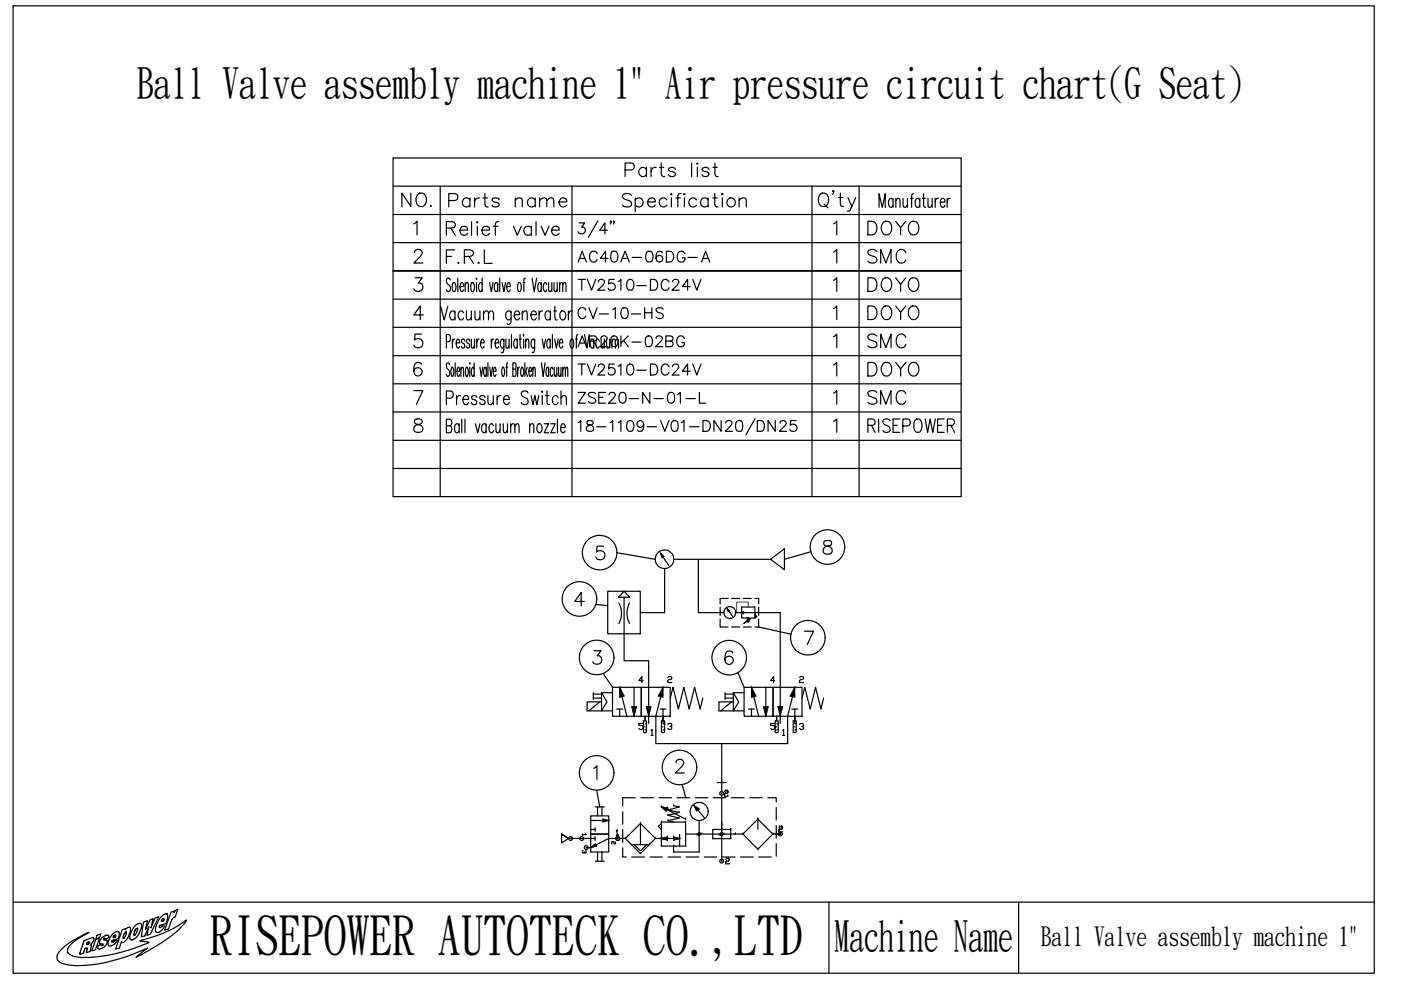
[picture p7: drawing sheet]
<svg xmlns="http://www.w3.org/2000/svg" width="297mm" height="210mm" viewBox="0 0 297 210" stroke-linecap="round" stroke-linejoin="round" font-family="sans-serif">
<path d="M2.8 1.2h288.6v205.1h-288.6z" fill="none" stroke="#000" stroke-width=".25"/>
<g fill="none" stroke="#000" stroke-width=".25">
<path d="M2.8 191.3h288.6M17.8 199.4l.6-.2a1.58 1.58 0 0 1 1.4-.3v.6l-.6 .8a.31 .31 0 0 1 .2 .3 .31 .31 0 0 1-.1 .3l-.1 .5a.52 .52 0 0 1-.6 .5 .25 .25 0 0 1-.3-.2 .25 .25 0 0 1 .1-.3 .28 .28 0 0 0-.1-.5 .28 .28 0 0 0-.4 .4l-.2 .8-.5 .1a.21 .21 0 0 1-.3 .1 .21 .21 0 0 1 .1-.4zM18.4 199.9l.2-.1a.23 .23 0 0 1 .4 0 .23 .23 0 0 1-.2 .3v.1a.24 .24 0 0 1-.4 .1 .24 .24 0 0 1 0-.4zM20.3 199.2l.8-.3-.9 2.5-.7 .2zM20.6 198.3l.8-.3-.2 .7-.9 .3zM21.4 199l.6-.5 .6-.2h.3l.2 .2a.67 .67 0 0 1-1 .5 .24 .24 0 0 0 0 .4 .24 .24 0 0 0 .4-.1 .64 .64 0 0 1 0 1.1l-.9 .7-.6 .1-.3-.1 .1-.6 .6-.2 .1 .2h.2a.21 .21 0 0 0 .2-.3 .21 .21 0 0 0-.4-.1h-.1a.52 .52 0 0 1-.3-.4 .52 .52 0 0 1 .2-.5zM22 199.1h.1M23.9 198l.9-.5h.3l.2 .3-.2 1.1-.9 .4a.33 .33 0 0 0-.4 .1 .33 .33 0 0 0 0 .4l.5-.4h.6l-.6 .8-.9 .4a.73 .73 0 0 1-.4-1.2zM24.2 198.3a.22 .22 0 0 1 .4 .1 .22 .22 0 0 1-.2 .3 .21 .21 0 0 1-.4 .1 .2 .2 0 0 1 .1-.3zM25.9 197.2l.7-.3v.2l.4-.4 .5-.1a1.53 1.53 0 0 1-.1 1.6 2.04 2.04 0 0 1-1.5 1.6l-.1-.2-.5 1.5-.8 .1zM26.5 197.7a.24 .24 0 0 1 .3 .1 .24 .24 0 0 1-.1 .3l-.3 .7a.21 .21 0 0 1-.3 .1 .21 .21 0 0 1 0-.4zM26.7 197.6h.1"/>
<path d="M28.5 196.4l.9-.6a.59 .59 0 0 1 .6 .3 .59 .59 0 0 1 0 .6l-1 1.9-.7 .6-.5 .1-.3-.4v-.6zM28.6 197.3h.1M28.8 196.9a.22 .22 0 0 1 .4-.1 .22 .22 0 0 1-.1 .4l-.4 .9a.2 .2 0 0 1-.3 .1 .2 .2 0 0 1 0-.3zM30.4 195.5l.9-.3-.5 1.9 1-2.1 .7-.2-.5 1.9 .9-2 .8-.3-1.8 3.7-.8 .2 .5-1.8-.9 1.9-.7 .2zM34.2 194.3l.9-.6 .4 .2v.7l-.2 .9a1.16 1.16 0 0 1-1.2 .6l-.2 .2a.23 .23 0 0 0-.1 .4 .23 .23 0 0 0 .4-.2l.1-.1a.29 .29 0 0 1 .5-.1 .29 .29 0 0 1-.2 .5l-.4 .6-.6 .3h-.4l-.2-.2v-.7l.2-.7zM34.4 194.9a.23 .23 0 0 1 .4 0 .23 .23 0 0 1-.2 .4 .22 .22 0 0 1-.3 .1 .22 .22 0 0 1 0-.4zM34.7 195.3h.1M35.4 193.8h.1M36.3 193.4l.7-.3-.1 .5 .2-.5 .6-.3-.7 1.7a1.3 1.3 0 0 0-.9 1.3l-.4 1.2-.8 .2zM175.8 191.3v15M216 191.3v15M13.1 201.2l2.2-1.7 3.5-1.8-2.7 1.6-1.2 1-.6 1.1v.5l.3 .4 1.5 .6 2.9 .1 3.4-.4 2.6-.5 3.4-1 3.2-1.2-.2-.2-1.7-.3 5-1.6 2.9-1.4 1.9-1.4-.7 1.2-2.6 2.4-2.9 1.9-4.4 2.5 2.4-2-4.5 1.8-4.8 1.3-3.9 .6h-3.3l-1.6-.4-.9-.6-.2-1.1z"/>
</g>
<!-- layer: 1 -->
<g fill="none" stroke="#000" stroke-width=".25">
<path d="M140 117.3l1.8 2.6M142.9 118.6h20.5M148.1 118.6v11.3h5.4M163.4 118.6l2.9-2.3v4.5zM128.8 125.4h6.9v9h-6.9zM131.2 127.9a4.6 4.6 0 0 1 0 4.3M132.3 125.4l1.2 1.2h-2.4zM132.3 126.6v13.5h5.2v1.3M133.5 127.8a4.6 4.6 0 0 0 0 4.4M140.9 120.5v9.4h-5.2M152.7 131.2v1.7h1.7M152.7 128.7v1.8"/>
<path d="M154.2 129l1.1 1.7M154.4 126.9h-1.7v1.1M155.1 126.9h1.7M155.1 132.9h1.7M156 129.9h9.4v23.5M157.3 128.7h2.7v2.3h-2.7zM157.6 126.9h1.7M157.6 132.9h1.7M157.7 129.6l-.4 .3 .4 .2M158.7 131l-.3 .1 .5 .1-.5 .1 .5 .2-.5 .1 .5 .1-.5 .1 .3 .1M159.1 131.2l-1.3 .9M160 126.9h.9v1.1"/>
<path d="M160.1 130.4l.4 .3-.4 .3zM160.9 131.2v1.7h-.9M160.9 128.7v1.8M125.8 146.9v1.4M125.8 147.2h1.7M125.8 148h1.7M127.2 148.8l-2.3 1.9M127.5 146.9v3.8h2.4M129.9 145.7h6.1v6.2h-6.1zM129.9 146.9h-2.4l1.2 1.9-1.2 1.9h-3v-1.9h3M130.8 150.3h.6v1.6M131.4 150.3h.6"/>
<path d="M131.4 145.7l1.5 6.2M134.4 145.7v6.2M136 145.7h6.1v6.2h-6.1zM136.4 152.8h.7v2.4l-.3 .2-.4-.2zM136.4 154.1h.4M136.8 151.9v.9M136.8 153.5h.3M136.8 154.7h.3M137.5 141.4v12M139.9 150.3h.7v3.1M140.2 152.8h.7v2.4l-.3 .2-.4-.2zM140.2 154.1h.4"/>
<path d="M140.6 145.7l-1.5 6.2v5.8h27.9v-5.8l1.5-6.2M140.6 153.5h.3M140.6 154.7h.3M140.6 150.3h.6M142.1 148l.6-2.3 1.1 4.6 1.2-4.6 1.1 4.6 1.2-4.6 1.1 4.6 .6-2.3M153 157.7v8.2M153.7 147.2h1.8M153.7 148h1.8M153.7 146.9v1.4M155.1 148.8l-2.3 1.9M155.5 146.9v3.8h2.3M157.8 145.7h6.1v6.2h-6.1z"/>
<path d="M157.8 146.9h-2.3l1.1 1.9-1.1 1.9h-3.1v-1.9h3.1M158.7 150.3h.6v1.6M159.3 150.3h.7M159.3 145.7l1.6 6.2M162.4 145.7v6.2M163.9 145.7h6.1v6.2h-6.1zM164.4 152.8h.6v2.4l-.3 .2-.3-.2zM164.4 154.1h.3M164.7 153.5h.3M164.7 154.7h.3M164.7 151.9v.9M167.9 150.3h.6v3.1"/>
<path d="M168.2 152.8h.6v2.4l-.3 .2-.3-.2zM168.2 154.1h.3M168.5 150.3h.6M168.5 153.5h.3M168.5 154.7h.3M170 148l.6-2.3 1.2 4.6 1.1-4.6 1.2 4.6 .5-2.3M119.1 176.8v1.9l1.4-.9-1.4-1 1.4 1h.5M120.6 177.8h2.7M125.3 176.8h3.8v3.9h-3.8zM125.3 173h3.8v3.8h-3.8zM125.3 174h3.8M126.2 171.1h1.9"/>
<path d="M126.7 171.1v1.9M127.6 171.1v1.9M129.1 177.8l-3.8 1.9M130.8 176.1h.1M130.8 176.1l-.1 .2M130.8 176.1v1.1M132 179.8v1.9h.8M132 172.1v2.7M132 175.9v2.7M133.8 179.1h3.9M134.4 179.1l1.4 1.3 1.3-1.3M134.7 169.1h-2.7v1.8"/>
<path d="M135.8 174.6h.1M135.8 179.1h.1M135.8 174.6l-3.2 3.2 3.2 3.2M135.8 174.6v4.5M135.8 174.6l3.2 3.2M135.9 169.1h2.6M137.7 179.1h.1M139 177.8h1.3M139 177.8h.1M139 177.8l-3.2 3.2M139.6 175.2h.1M139.6 175.2l.6 .7"/>
<path d="M139.7 169.1h2.7M140.2 174.6h.1M140.2 171.1h.1M140.2 179.4h.1M140.2 177.8h.1M140.2 174.3h.1M140.2 177.8h3.9M140.2 174.6l-.6 .6M140.2 174.3h5.2M140.2 171.1l5.2 2.6M140.2 171.1l1.1 .8M140.2 171.1l1.3 .2"/>
<path d="M140.2 179.4h5.2M140.2 177.8l1.3 .3M140.2 174.3v5.1M141.3 171.9h.1M141.5 177.5h.1M141.5 178.1h.1M141.5 177.5l-1.3 .3M141.5 177.5v.6M141.5 171.3h.1M141.5 171.3l-.2 .6M141.6 172.9h.1M141.6 174h.1"/>
<path d="M141.6 172.9l2.4 .6M141.6 174l1.2 .3M141.7 171.7h.1M141.7 171.7l2.3 .6M142.8 170.8h.1M142.8 179.4h.1M142.8 178.1h.1M142.8 177.5h.1M142.8 179.4v1.3h5.4M142.8 170.8l1.2 .3M142.8 177.5v.6M142.8 177.5l1.3 .3"/>
<path d="M143.5 169.1h2.7M144 172.3h.1M144 171.1h.1M144 173.5h.1M144 172.3l-2.4 .6M144 171.1l-2.3 .6M144 173.5l-2.4 .5M144.1 177.8h.1M144.1 177.1h.1M144.1 177.8l-1.3 .3M144.1 177.1v2.3M145.4 174.3h.1"/>
<path d="M145.4 173.7h.1M145.4 176.8h10.5M145.4 179.4h.1M145.4 174.3v5.1M147.2 170.8h.1M147.2 170.8l1 .7M147.2 170.8l.5 1.1M147.3 170.9l2 2.4M147.4 169.1h2.7M147.7 171.9h.1M148.2 171.5h.1M148.2 171.5l-.5 .4"/>
<path d="M148.2 176.8h.1M148.2 176.8v3.9M148.2 174v2.8M151.1 177.8h.1M151.1 177.8h3.8M151.2 169.1h2.7M153 174.8v7.8M153 174.3v.5M153 168.2h.1M153 168.2v8M153.6 168.4h.1M153.6 168.8h.1"/>
<path d="M153.6 168.4v.4M153.6 168.8h.7M153.8 167.7h.1M153.8 168.2h.1M153.8 167.7l-.2 .2M153.8 167.7h.4M153.8 168.2h.4M153.8 168.2l-.2 .2M154.2 167.7h.1M154.2 168.2h.1M154.2 167.7l.1 .2M154.3 167.9h.1"/>
<path d="M154.3 168h.1M154.3 168.8h.1M154.3 167.9v.1M154.3 168l-.1 .2M154.9 175.9h.1M154.9 177.8h.1M154.9 175.9h-3.8v1.9M154.9 175.9v1.9M155.1 169.1h2.7M155.9 176.8h.1M155.9 176.8h1.6M157.5 176.8h.1"/>
<path d="M157.5 176.8l3.2 3.3M158.9 169.1h2.7M160.7 173.7h.1M160.7 173.7l3.2 3.1M160.7 173.7v2.2M160.7 173.7l-3.2 3.1M162.6 176.8h.1M162.8 169.1h1.8v.9M163.9 176.8h.1M163.9 176.8l-3.2 3.3M163.9 176.8h1.6M164.6 171.2v2.7"/>
<path d="M164.6 175.1v2.6M164.6 178.9v2.6M165.2 176h.1M165.2 176.4h.1M165.2 176.4h.7M165.2 176v.4M165.3 175.3h.1M165.3 175.8h.1M165.3 175.3l-.1 .1M165.3 175.3h.4M165.3 175.8h.4M165.3 175.8l-.1 .2"/>
<path d="M165.5 176.8h.1M165.7 175.3h.1M165.7 175.8h.1M165.7 175.3l.2 .1M165.9 175.4h.1M165.9 175.6h.1M165.9 175.4v.2M165.9 175.6l-.2 .2M126.2 182.6h1.9M126.7 180.7v1.9M127.6 180.7v1.9M133.9 181.7h2.7"/>
<path d="M135.8 181h.1M137.8 181.7h2.6M141.6 181.7h2.7M145.5 181.7h2.7M149.3 181.7h2.7M153 182.6h.1M153.1 181.7h2.8M153.9 182.8h.1M153.9 183.1h.1M153.9 182.8v.3M153.9 183.1h.7M154 182h.1"/>
<path d="M154 182.6h.1M154 182l-.1 .2M154 182h.4M154 182.6h.4M154 182.6l-.1 .2M154.4 182h.1M154.4 182.6h.1M154.4 182l.2 .2M154.6 182.2h.1M154.6 182.4h.1M154.6 183.1h.1M154.6 182.2v.2"/>
<path d="M154.6 182.4l-.2 .2M157 181.7h2.7M160.7 180.1h.1M160.9 181.7h2.6"/>
<circle cx="140.9" cy="118.6" r="1.98"/>
<circle cx="154.7" cy="129.9" r="1.26"/>
<circle cx="148.2" cy="172.1" r="1.91"/>
<circle cx="148.2" cy="176.8" r=".25"/>
<circle cx="153" cy="176.8" r=".25"/>
</g>
<!-- layer: CONNECTIONS -->
<g fill="none" stroke="#000" stroke-width=".25">
<circle cx="121" cy="177.8" r=".39"/>
<circle cx="153" cy="168.2" r=".39"/>
<circle cx="165.5" cy="176.8" r=".39"/>
<circle cx="153" cy="182.6" r=".41"/>
</g>
<!-- layer: 1 -->
<g fill="#000" stroke="#000" stroke-width=".21">
<path d="M140 117.3l.8 .7-.4 .3zM154.2 129l.5 .5-.3 .2zM157.8 132.1l.3-.3 .1 .1zM131.4 145.7l1 1.9-1 .2zM133.9 149.8h1l-.5 2.1zM137 149.8h1l-.5 2.1zM140.6 145.7v2.1l-1-.2zM159.3 145.7l1 1.9-1 .2zM161.9 149.8h1l-.5 2.1zM164.9 149.8h1l-.5 2.1zM168.5 145.7v2.1l-1-.2zM127.8 173.6l1.3 .4-1.3 .3z"/>
<path d="M140.2 171.1l1.3 .2-.2 .6zM140.2 177.8l1.3-.3v.6zM142.8 177.5l1.3 .3-1.3 .3zM147.2 170.8l1 .7-.5 .4zM148 176.8h.5l-.4 .2zM148.1 176.7h.3l-.4 .1zM148.1 176.7h.3zM148 176.8l.4-.1 .1 .1zM152.8 176.8h.5l-.5 .2zM152.8 177h.4zM152.8 176.8l.4-.1 .1 .1zM152.8 177l.5-.2-.1 .2z"/>
<path d="M148.1 177h.3zM148.1 177l.4-.2-.1 .2z"/>
<path d="M152.8 176.7v.1l.4-.1zM152.8 176.7h.4z"/>
</g>
<g fill="none" stroke="#000" stroke-width=".25">
<path d="M130.8 117.2l8.1 1.4M171.9 117l-5.6 1.6M126.4 128.2l2.4 .2M160.9 132.9l6.8 1.6M127.9 142.8l2 2.9M156.4 142.6l1.4 3.1M126.5 167.6l.7 3.5M144.6 166.4l.8 2.7"/>
<circle cx="127.1" cy="117.2" r="3.7"/>
<circle cx="175.4" cy="116" r="3.7"/>
<circle cx="122.9" cy="127" r="3.7"/>
<circle cx="126.5" cy="139.4" r="3.7"/>
<circle cx="154.6" cy="139.4" r="3.7"/>
<circle cx="171.3" cy="135.2" r="3.7"/>
<circle cx="126.5" cy="163.9" r="3.7"/>
<circle cx="144.1" cy="162.7" r="3.7"/>
</g>
<g fill="none" stroke="#000" stroke-width=".25">
<path d="M83.3 33.5h120.5v71.8h-120.5zM83.3 39.5h120.5M93.3 39.5v65.8M121.3 39.5v65.8M132.5 36h1.3a.74 .74 0 0 0 .7-.7 .74 .74 0 0 0-.7-.7h-1.3v2.8M137.1 35.9a.92 .92 0 0 0-1.4-.1 .92 .92 0 0 0 0 1.3 .92 .92 0 0 0 1.4-.1M137.1 35.5v1.9M138 35.5v1.9M139.1 35.5a.94 .94 0 0 0-1.1 .8M139.8 35.5h.9M140.2 34.6v2.3l.2 .4 .5 .1M143.2 35.9a.83 .83 0 0 0-.7-.4 .83 .83 0 0 0-.8 .4l.4 .4 1 .3 .1 .4a.83 .83 0 0 1-.7 .5 .83 .83 0 0 1-.8-.5"/>
<path d="M146.6 34.6v2.8M147.9 34.6l.1 .1-.1 .1-.2-.1zM147.9 35.5v1.9M150.3 35.9a.83 .83 0 0 0-.7-.4 .83 .83 0 0 0-.8 .4l.5 .4 .9 .3 .1 .4a.83 .83 0 0 1-.7 .5 .83 .83 0 0 1-.8-.5M151.2 35.5h.9M151.6 34.6v2.3l.1 .4 .6 .1M172.2 39.5v65.8M182.1 39.5v65.8M83.3 51.4h120.5M83.3 45.5h120.5M87.7 47.5l.7-.6v2.9M87.9 53.6l.1-.4 .4-.3a.95 .95 0 0 1 1.1 .5v.3l-.4 .7-1.4 1.4h1.9"/>
<path d="M88 58.9h1.5l-.8 1.1a.92 .92 0 0 1 1 1 .92 .92 0 0 1-1.3 .8l-.4-.2-.3-.4M94.6 48.4l1.7-.2a.7 .7 0 0 0 0-1.1l-1.7-.1v2.9M95.5 59.4l-.3-.4h-.3a.96 .96 0 0 0 .5 1.6v.2a.82 .82 0 0 1-.2 1h-.3l-.3-.4M95.6 48.4l.9 1.5M97.1 59v2.8M97.5 48.8h1.6a.83 .83 0 0 0-.9-.9 .83 .83 0 0 0-.7 1.1 .86 .86 0 0 0 .7 .9 .86 .86 0 0 0 .9-.4M98.6 59.9v1.9M100 47v2.9M101 59.9v1.9M101.2 48v1.9M102.2 48.8h1.6a.83 .83 0 0 0-1-.9 .83 .83 0 0 0-.6 1.1 .86 .86 0 0 0 .6 .9 .86 .86 0 0 0 1-.4M102.2 59v2.8"/>
<path d="M103.8 59.9l.4 1.9 .3-1.9M104.6 48h1M105.5 59.9v1.9M105.7 47l-.5 .1-.2 .5v2.3M105.9 59v2.8M106.5 59.9l.3 1.9 .4-1.9M108.9 48l.8 1.9 .8-1.9M110.9 59.9h.4M111.4 59l-.3 .1v2.7M112.7 48.4a.9 .9 0 0 0-1.3-.2 .9 .9 0 0 0 0 1.4 .9 .9 0 0 0 1.3-.1M112.7 48v1.9M112.8 59l.5 2.8 .5-2.8"/>
<path d="M113.7 47v2.9M114.8 48l.8 1.9 .8-1.9M114.8 59.9v1.9M116.3 59.9l.1 1.8 .3 .1 .3-.5M117 48.8h1.6a.83 .83 0 0 0-1-.9 .83 .83 0 0 0-.6 1.1 .86 .86 0 0 0 .6 .9 .86 .86 0 0 0 1-.4M117 59.9v1.9M117.5 59.9v1.8l.3 .1 .3-.5M118.1 59.9v1.9M118.6 59.9v1.9M122.8 47.3h1.2l-.7 .8a.77 .77 0 0 1 .7 1.1 .77 .77 0 0 1-1.2 .3l-.2-.4M126.7 46.8l-2 3.5M128.8 48.8h-1.6l1.1-1.5v2.3"/>
<path d="M129.6 47h-.2l.1-.2 .1 .2-.2 .5M130.2 47h-.2l.1-.2 .1 .2-.2 .5M133.9 41.4a1.31 1.31 0 0 0-1.9 0 .75 .75 0 0 0 .5 .9l.8 .2a.69 .69 0 0 1 .6 .5 .69 .69 0 0 1-.3 .7 1.35 1.35 0 0 1-1.6-.2M134.7 42.4a.92 .92 0 0 1 1.3-.1 .92 .92 0 0 1 0 1.3 .92 .92 0 0 1-1.3-.1M134.7 42v2.8M137.3 42.8h1.6a.84 .84 0 0 0-.9-.9 .84 .84 0 0 0-.7 1.2 .87 .87 0 0 0 .7 .8 .87 .87 0 0 0 .9-.4M141.4 42.4a.92 .92 0 0 0-1.3-.1 .92 .92 0 0 0 0 1.3 .92 .92 0 0 0 1.3-.1M142.2 41.2l.2-.2 .1 .2-.1 .1zM142.4 42v1.9M143.3 42h1M144.4 41l-.5 .2-.2 .3v2.4M145 41.2l.1-.2 .1 .2-.1 .1z"/>
<path d="M145.1 42v1.9M147.7 42.4a.92 .92 0 0 0-1.4-.1 .92 .92 0 0 0 0 1.3 .92 .92 0 0 0 1.4-.1M150.1 42.4a.9 .9 0 0 0-1.3-.1 .9 .9 0 0 0 0 1.3 .9 .9 0 0 0 1.3-.1M150.1 42v1.9M151.1 42h1M151.5 41v2.3l.2 .4 .5 .2M153 41.2l.1-.2 .2 .2-.2 .1zM153.1 42v1.9M156.7 42.5l.7-.5 .7 .1 .1 1.8M156.7 42v1.9M173.8 41.3a1.06 1.06 0 0 1 1.2-.3 1.06 1.06 0 0 1 .7 1 1.28 1.28 0 0 1-1.4 1.8 1.66 1.66 0 0 1-.5-2.5zM174.7 43.3l.8 .8"/>
<path d="M176.7 47.5l.7-.6v2.9M176.7 53.4l.7-.5v2.9M176.7 59.5l.7-.6v2.9M176.8 40.5l-.2 .2-.1-.2 .1-.1 .2 .1-.3 .7M177.7 41.9h1M178.2 41v2.3l.1 .4 .5 .1M179.8 41.9l.8 1.9 .8-1.9M180.6 43.8l-.5 1h-.5M186.4 44v-2.9l.7 2.9 .6-2.9v2.9M189.3 42.4l-.3-.3h-.2a1.36 1.36 0 0 0 0 1.9h.2l.3-.5M189.3 42.1v1.9M189.9 42.6l.4-.5 .4 .1 .1 1.8"/>
<path d="M189.9 42.1v1.9M191.5 42.1v1.7l.5 .2 .4-.6M192.4 42.1v1.9M193 42.1h.6M193.7 41.1l-.3 .1-.1 .4v2.4M195 42.4l-.3-.3h-.3a1.36 1.36 0 0 0 0 1.9h.3l.3-.5M195 42.1v1.9M195.6 42.1h.6M195.8 41.1v2.3l.1 .4 .3 .2M196.8 42.1v1.7l.4 .2 .4-.6M197.6 42.1v1.9M198.3 42.1v1.9"/>
<path d="M199 42.1l-.5 .1-.2 .7M199.4 42.9h.9l-.1-.7-.4-.1a1.36 1.36 0 0 0 0 1.9h.2l.3-.5M200.8 42.1v1.9M201.5 42.1l-.4 .1-.3 .7M203.8 57.4h-120.5h120.5M83.3 75.4h120.5M83.3 69.4h120.5M83.3 63.4h120.5M89.4 70.8h-1.4l-.1 1.3a1.01 1.01 0 0 1 1.5 0 1.01 1.01 0 0 1-.2 1.5 1.01 1.01 0 0 1-1.5-.4M89.4 77.2a.86 .86 0 0 0-1.3-.2 2.34 2.34 0 0 0 0 2.6 .89 .89 0 0 0 1.3-.4 .89 .89 0 0 0-.5-1.2 .89 .89 0 0 0-1.2 .8M89.8 66.8h-2.1l1.4-1.9v2.8M93.4 65l.8 2.8 .7-2.8"/>
<path d="M94.6 72.4h.6a1.07 1.07 0 0 0 0-1.5h-.6v2.9M95.3 77.3l-.2-.4h-.2a1.12 1.12 0 0 0 .3 1.6l.1 .2a.76 .76 0 0 1-.4 1.1l-.3-.4M95.8 77.9l.3 .1 .1 .7v.7l-.2 .4a1.61 1.61 0 0 1-.2-1.9zM95.9 71.9v1.9M96 60l.4-.1 .3 .9-.3 1h-.2l-.3-.4zM96.4 71.9l-.3 .1-.2 .7M96.5 66.3l-.4-.4a.97 .97 0 0 0-.8 1 .97 .97 0 0 0 .8 .9l.4-.4M96.5 65.9v1.9M96.5 76.9v2.9M96.7 72.7h.8l-.3-.8a1.14 1.14 0 0 0 0 1.9l.3-.4M96.9 78.7h.6l-.2-.8-.4 .4v1.1l.2 .4 .4-.4M97.5 60.8h.8l-.3-.9-.3 .1-.2 1 .3 .8h.2l.3-.4"/>
<path d="M97.7 78.4l.4-.5 .2 .5v1.4M97.7 77.9v1.9M98.3 66.3l-.4-.4a.97 .97 0 0 0-.8 1 .97 .97 0 0 0 .8 .9l.4-.4M98.5 72.3l-.2-.4-.4 .1-.1 .3 .1 .3 .6 .4v.7l-.4 .1-.3-.4M98.6 60.5l.4-.6 .3 .1v1.8M98.9 65.9l.1 1.8 .5 .1 .4-.5M98.9 77.9h.1l.3 .8-.3 1.1-.2-.2-.1-.6zM99.6 72.3l-.1-.3-.2-.1-.3 .1-.1 .3 .1 .4 .5 .3v.7l-.4 .1-.2-.4M99.6 76.9v.3zM99.6 77.9v1.9M99.9 71.9l.1 1.8 .3 .1 .3-.5M99.9 65.9v1.9"/>
<path d="M100 60l.3-.1 .3 .9-.3 1h-.2l-.2-.4zM100.5 78.3l-.2-.4a1.42 1.42 0 0 0 0 1.9l.2-.4M100.5 76.9v2.9M100.6 71.9v1.9M100.7 65.9l.1 1.8 .5 .1 .5-.5M101.1 71.9v1.9M101.6 71.9l-.3 .1-.2 .7M101.8 77.9l.3 1.9 .2-1.9M101.8 65.9v1.9M101.9 72.7h.7l-.2-.8a1.14 1.14 0 0 0 0 1.9l.2-.4M102.2 60.3l-.2-.4h-.2l-.3 .9 .3 1h.2l.2-.4M102.5 66.5l.5-.6 .5 .2 .1 1.7"/>
<path d="M102.5 65.9v1.9M103.1 78.3l-.2-.4a1.42 1.42 0 0 0 0 1.9l.2-.4M103.1 77.9v1.9M103.4 76.9v2.9M103.6 66.5l.4-.6 .5 .2 .1 1.7M103.8 77.9l.3 1.9 .3-1.9M104.2 71.9v1.9M104.6 78.7h.6l-.2-.8-.4 .4v1.1l.2 .4 .4-.4M104.7 71.9l-.3 .1-.2 .7M105 72.7h.7l-.2-.8-.4 .1-.1 1 .3 .8h.2l.2-.4M105.5 60.3l-.1-.3-.3-.1-.3 .9v.6l.3 .4h.2l.2-.4M106.6 77.9a1.42 1.42 0 0 1 0 1.9l-.2-.8v-.7z"/>
<path d="M106.8 71.9v2.2l-.2 .7-.3-.2M106.8 72.3l-.2-.4a1.14 1.14 0 0 0 0 1.9l.2-.4M107.3 71.9v1.8l.3 .1 .3-.5M107.3 77.9h.3M107.4 60.8h.8l-.1-.8-.3-.1a1.26 1.26 0 0 0 .1 1.9l.3-.4M107.6 76.9l-.1 .2-.1 .4v2.3M107.9 71.9v1.9M108.4 65.9l-.1 2.6-.3 .3-.5-.2M108.4 66.3l-.4-.4h-.3a1.19 1.19 0 0 0 0 1.9h.3l.4-.4M108.4 70.9v2.9M108.7 78.3l.6-.1 .1-.7-.2-.6h-.5v2.9h.5l.2-.3v-.7l-.2-.5M109 66.7h1.2a.57 .57 0 0 0-.3-.7 .57 .57 0 0 0-.8 .3 .98 .98 0 0 0 .7 1.5l.4-.4"/>
<path d="M109.7 72.3l-.3-.4h-.2l-.3 .8 .3 1.1h.2l.3-.4M109.7 71.9v1.9M109.8 77.9v1.9M109.9 60l.3-.1 .3 .4v1.1l-.3 .4-.3-.1-.2-.7zM110.1 71.9h.4M110.1 77.9l-.3 .4v.4M110.3 70.9v2.4v.4l.3 .1M110.6 77.9a1.42 1.42 0 0 1 0 1.9l-.2-.8v-.7zM110.7 66.5l.5-.6 .5 .2 .1 1.7M110.7 65.9v1.9M111 70.9v.3zM111 71.9v1.9"/>
<path d="M111.3 76.9v2.9M111.4 72.4l.3-.5 .3 .1 .1 1.8M111.4 71.9v1.9M111.5 78.7l.3 1.1M111.8 77.9l-.5 1.4M112.1 78.7h.6l-.2-.8-.2 .1-.2 .7 .2 1.1h.2l.2-.4M112.6 66.7h1.1v-.2a.59 .59 0 0 0-.6-.6 1.14 1.14 0 0 0 0 1.9h.3l.3-.4M113 78.4l.1-.4 .3-.1 .1 1.9M113 77.9v1.9M113.4 71.9v2.2l-.3 .7-.3-.2M113.4 72.3l-.3-.4a1.14 1.14 0 0 0 0 1.9l.3-.4M114.3 65.9v1.9"/>
<path d="M114.8 60.3l-.2-.3-.3-.1-.3 .9 .1 .6 .2 .4h.2l.3-.4M114.8 76.9l.4 2.9 .4-2.9M115 71.9l.3 1.9 .4-1.9M115 65.9l-.4 .2-.3 .6M115.9 60.3l-.1-.3-.3-.1a1.26 1.26 0 0 0 .2 1.9l.2-.4M116.3 78.3l-.2-.4h-.1l-.2 .8 .2 1.1h.1l.2-.4M116.3 77.9v1.9M116.7 72.3l-.3-.4h-.2l-.3 .8 .1 .7 .2 .4h.2l.3-.4M116.7 71.9v1.9M116.7 66.3l-.4-.4h-.3a1.19 1.19 0 0 0 0 1.9h.3l.4-.4M116.7 65.9v1.9M117.1 70.9v2.9"/>
<path d="M117.2 78.3l-.3-.4-.2 .8v.7l.2 .4 .3-.4M117.4 65.9h.6M117.5 77.9v1.4l.2 .5 .4-.5M117.6 71.9l.4 1.9 .3-1.9M117.6 65v2.3l.2 .4 .3 .1M118.1 77.9v1.9M118.4 77.9l.2 1.9h.1l.2-.5M118.6 72.7h.7l-.2-.8a1.14 1.14 0 0 0 0 1.9l.2-.4M118.6 60.5l.2-.5 .4-.1 .1 .6v1.3M118.9 77.9v1.9M119 66.1l.2-.2a.96 .96 0 0 1 .8 1 .96 .96 0 0 1-.8 .9 1.23 1.23 0 0 1-.2-1.7zM119.3 60.5l.2-.5 .3-.1 .2 .6v1.3"/>
<path d="M119.3 78.4l.4-.5 .2 .5v1.4M119.3 77.9v1.9M176.7 65.4l.7-.5v2.8M176.7 71.4l.7-.6v2.9M176.7 77.4l.7-.6v2.9M83.3 99.3h120.5M83.3 93.4h120.5M83.3 87.3h120.5M83.3 81.4h120.5M87.7 82.8h1.9l-1.3 2.9M88 89a.56 .56 0 0 0 .3 .9 1.23 1.23 0 0 1 1.3 1.2l-.1 .3a1.14 1.14 0 0 1-1.8-.3 .87 .87 0 0 1 .8-1l.6-.2a.53 .53 0 0 0 .4-.4 .53 .53 0 0 0-.1-.5l-.4-.2zM94.6 84.4h1a.81 .81 0 0 0 .5-.7 .81 .81 0 0 0-.5-.8h-1v2.9"/>
<path d="M94.6 90.3h.8a.78 .78 0 0 0 .4-.7 .78 .78 0 0 0-.4-.7h-.8v2.9h.8a.84 .84 0 0 0 0-1.5M96.8 83.9v1.9M97.4 90.3l-.4-.5h-.2a1.36 1.36 0 0 0 0 2h.2l.4-.4M97.4 89.8v2M97.6 83.9l-.5 .1-.3 .7M97.9 88.9v2.9M98.1 84.7h1.2a.59 .59 0 0 0-.3-.8 .59 .59 0 0 0-.8 .4 .98 .98 0 0 0 .8 1.5l.3-.4M98.6 88.9v2.9M100.8 89.8l.5 2 .5-2M101.1 84.3a.63 .63 0 0 0-1-.3v.6l.7 .2a.52 .52 0 0 1 .2 .7 .52 .52 0 0 1-.6 .3l-.3-.1-.1-.3M102.9 84.3a.55 .55 0 0 0-.7-.4 .55 .55 0 0 0-.4 .7 1.19 1.19 0 0 1 1.1 .6v.2a.59 .59 0 0 1-.6 .4 .59 .59 0 0 1-.6-.4M103.1 90.3l-.2-.3-.4-.2a1.27 1.27 0 0 0 0 2h.3l.3-.4"/>
<path d="M103.1 89.8v2M103.4 83.9l.2 1.8 .5 .1 .5-.6M104.6 83.9v1.9M104.6 90.3l-.3-.5h-.2a1.27 1.27 0 0 0 0 2h.2l.3-.4M105.1 89.8l.1 1.8 .4 .2 .4-.6M105.4 83.9v1.9M106 89.8v2M106.2 83.9a.77 .77 0 0 0-.8 .8M106.7 89.8l.1 1.8 .4 .2 .4-.6M106.8 84.7h1.2v-.3a.59 .59 0 0 0-.5-.5 .59 .59 0 0 0-.7 .4 .98 .98 0 0 0 .8 1.5l.4-.4M107.6 89.8v2M108.3 90.4l.4-.6 .4 .2 .1 1.8"/>
<path d="M108.3 89.8v2M109.2 90.4l.4-.6 .4 .2 .1 1.8M112 83.3a.71 .71 0 0 0-1-.4 .71 .71 0 0 0-.4 1l1 .5a.76 .76 0 0 1 .1 1.3 .76 .76 0 0 1-1.2-.3M112.3 90.4l.4-.6 .4 .2 .1 1.8M112.3 89.8v2M112.6 83.9l.4 1.9 .4-1.9 .4 1.9 .4-1.9M114.1 90l.4-.2a1.27 1.27 0 0 1 0 2h-.3a1.32 1.32 0 0 1-.1-1.8zM115 82.9v.3l-.2-.2zM115 83.9v1.9M115.4 89.8h.9l-.9 2h.9M115.7 83.9h.7M116 82.9v2.3l.1 .5 .4 .1"/>
<path d="M116.8 89.8h.9l-.9 2h.9M118.2 88.9v2.9M118.3 84.3a.61 .61 0 0 0-.5-.4 .61 .61 0 0 0-.6 .4 .98 .98 0 0 0 .7 1.5l.4-.4M118.9 90.6h.9v-.2a.52 .52 0 0 0-.6-.6l-.1 .2a1.39 1.39 0 0 0 .1 1.8h.3l.3-.4M118.9 84.4l.6-.5 .5 .1 .1 1.8M118.9 82.9v2.9M122.6 89.6l.5-.4v2.3M124.5 89.3a.5 .5 0 0 0 .2 .8 .85 .85 0 0 1 .9 .2 .85 .85 0 0 1 .2 .9 .83 .83 0 0 1-.9 .2 .83 .83 0 0 1-.6-.7 1.09 1.09 0 0 1 1.1-.6 .45 .45 0 0 0 .2-.8l-.3-.1zM126.5 90.5h2M129.4 89.6l.5-.4v2.3M131.1 89.6l.5-.4v2.3M133.2 89.3a.7 .7 0 0 1 1.1 .3 1.85 1.85 0 0 1-.2 1.8 .8 .8 0 0 1-1.1-.4 1.92 1.92 0 0 1 .2-1.7z"/>
<path d="M136.5 89.9a.72 .72 0 0 1-1 .7 .72 .72 0 0 1-.3-1.1 .72 .72 0 0 1 1.1 0 1.98 1.98 0 0 1-.2 1.9 .72 .72 0 0 1-.9-.2M137.2 90.5h2M140.1 89.2l.9 2.3 .8-2.3M142.6 89.3a.74 .74 0 0 1 1.1 .3 2.21 2.21 0 0 1-.2 1.8 .8 .8 0 0 1-1.1-.4 1.75 1.75 0 0 1 .2-1.7zM144.5 89.6l.5-.4v2.3M146.2 90.5h2M149 89.2h.8a1.2 1.2 0 0 1 .8 1.1 1.2 1.2 0 0 1-.8 1.2h-.8zM152.9 89.2v2.3l-1.5-2.3v2.3M153.9 89.7l.2-.4 .7-.1a.56 .56 0 0 1 .3 .9l-1.3 1.4h1.5M156.3 89.3a.74 .74 0 0 1 1.1 .3 2.21 2.21 0 0 1-.2 1.8 .8 .8 0 0 1-1.1-.4 1.75 1.75 0 0 1 .2-1.7zM160.1 88.7l-2 3.5M160.6 89.2h.7a1.22 1.22 0 0 1 .8 1.1 1.22 1.22 0 0 1-.8 1.2h-.7z"/>
<path d="M164.4 89.2v2.3l-1.6-2.3v2.3M165.4 89.7l.1-.3a.74 .74 0 0 1 1.2 .2l-.3 .8-1.1 1.1h1.5M168.8 89.2h-1.1l-.2 .9a.82 .82 0 0 1 1.3 0 .82 .82 0 0 1-.1 1.2 .82 .82 0 0 1-1.2-.3M176.7 83.4l.7-.6v2.9M176.7 89.3l.7-.5v2.9M128 115.8h-1.4l-.1 1.2a1.01 1.01 0 0 1 1.5 0 1.01 1.01 0 0 1-.2 1.5 1.01 1.01 0 0 1-1.4-.4M174.8 114.7a.6 .6 0 0 0 .3 1 1.17 1.17 0 0 1 1.3 1.2l-.1 .3a1.11 1.11 0 0 1-1.8-.3 .93 .93 0 0 1 .8-1.1l.6-.1a.6 .6 0 0 0 .3-1l-.4-.1zM123.9 127.5h-2l1.3-1.9v2.9M125.9 138h1.6l-.9 1a.92 .92 0 0 1 1 1.1 .92 .92 0 0 1-1.2 .7l-.5-.1-.2-.4M155.3 138.4a.85 .85 0 0 0-1.2-.3 2.59 2.59 0 0 0-.3 2.4 .89 .89 0 0 0 1.5 .1 .89 .89 0 0 0-.4-1.4 .89 .89 0 0 0-1.2 .7M170.6 133.8h1.9l-1.4 2.9M125.9 162.9l.7-.5v2.8"/>
<path d="M143.3 161.7l.2-.4 .4-.3a.95 .95 0 0 1 1.1 .6v.3l-.4 .6-1.4 1.4h1.9"/>
<circle cx="155" cy="42.9" r=".96"/>
</g>
<!-- layer: 0 -->
<path d="M152 165.9h2M153 165.9v1.9" fill="none" stroke="#000" stroke-width=".25"/>
<!-- layer: TEXT -->
<g fill="none" stroke="#000" stroke-width=".25">
<path d="M136.3 144.3h-.8l.6-.9v1.3M136.3 153.4h-.8v.4h.6l.2 .2v.4l-.2 .3h-.4l-.2-.3M138 154.9l.2-.2v1.2M138 155.9h.5M141.6 143.7l.2-.3h.4l.2 .3-.2 .4h-.4l-.2 .2v.4h.8M141.6 153.6l.2-.2h.4l.2 .4-.4 .2M142.2 154l.2 .2-.2 .5h-.4l-.2-.3M164.2 144.3h-.8l.6-.9v1.3M164.2 153.4h-.8v.4h.6l.2 .2v.4l-.2 .3h-.4l-.2-.3M165.9 154.9l.2-.2v1.2M165.9 155.9h.5M169.5 143.7l.2-.3h.5l.2 .3-.2 .4h-.5l-.2 .2v.4h.9"/>
<path d="M169.5 153.6l.2-.2h.5l.2 .4-.4 .2M170.2 154l.2 .2-.2 .5h-.5l-.2-.3"/>
</g>
<!-- layer: 2 -->
<path d="M158.7 128.7v-1.1h-2.5v2.3" fill="none" stroke="#f00" stroke-width=".21"/>
<text font-size="11.4" x="44.5" y="202.1">RISEPOWER AUTOTECK CO.,LTD</text>
<g font-size="9">
<text x="29" y="20.5">Ball Valve assembly machine 1&quot; Air pressure circuit chart(G Seat)</text>
<text x="176.9" y="201.4">Machine Name</text>
</g>
<g font-size="6.6">
<text x="183.1" y="51.2">DOYO</text>
<text x="183.1" y="57.2">SMC</text>
<text x="183.1" y="63.1">DOYO</text>
<text x="183.1" y="69.1">DOYO</text>
</g>
<g font-size="6.2">
<text x="84.3" y="45.2">NO.</text>
<text x="94.2" y="45.2">Parts name</text>
<text x="93.8" y="57.2">F.R.L</text>
<text x="183.1" y="74.8">SMC</text>
<text x="183.1" y="80.8">DOYO</text>
<text x="183.1" y="86.8">SMC</text>
<text x="183.1" y="92.8">RISEPOWER</text>
</g>
<g font-size="5.7">
<text x="121.7" y="56.8">AC40A-06DG-A</text>
<text x="121.7" y="62.8">TV2510-DC24V</text>
<text x="121.7" y="68.8">CV-10-HS</text>
<text x="121.7" y="74.8">AR20K-02BG</text>
<text x="121.7" y="80.8">TV2510-DC24V</text>
<text x="121.7" y="86.8">ZSE20-N-01-L</text>
</g>
<text font-size="5.6" x="220.7" y="200.3">Ball Valve assembly machine 1&quot;</text>
<text font-size="3.5" x="128.8" y="180.3">2</text>
<text font-size="3.1" x="122.4" y="182">3</text>
<text font-size="2.6" x="122.4" y="178.2">1</text>
</svg>
